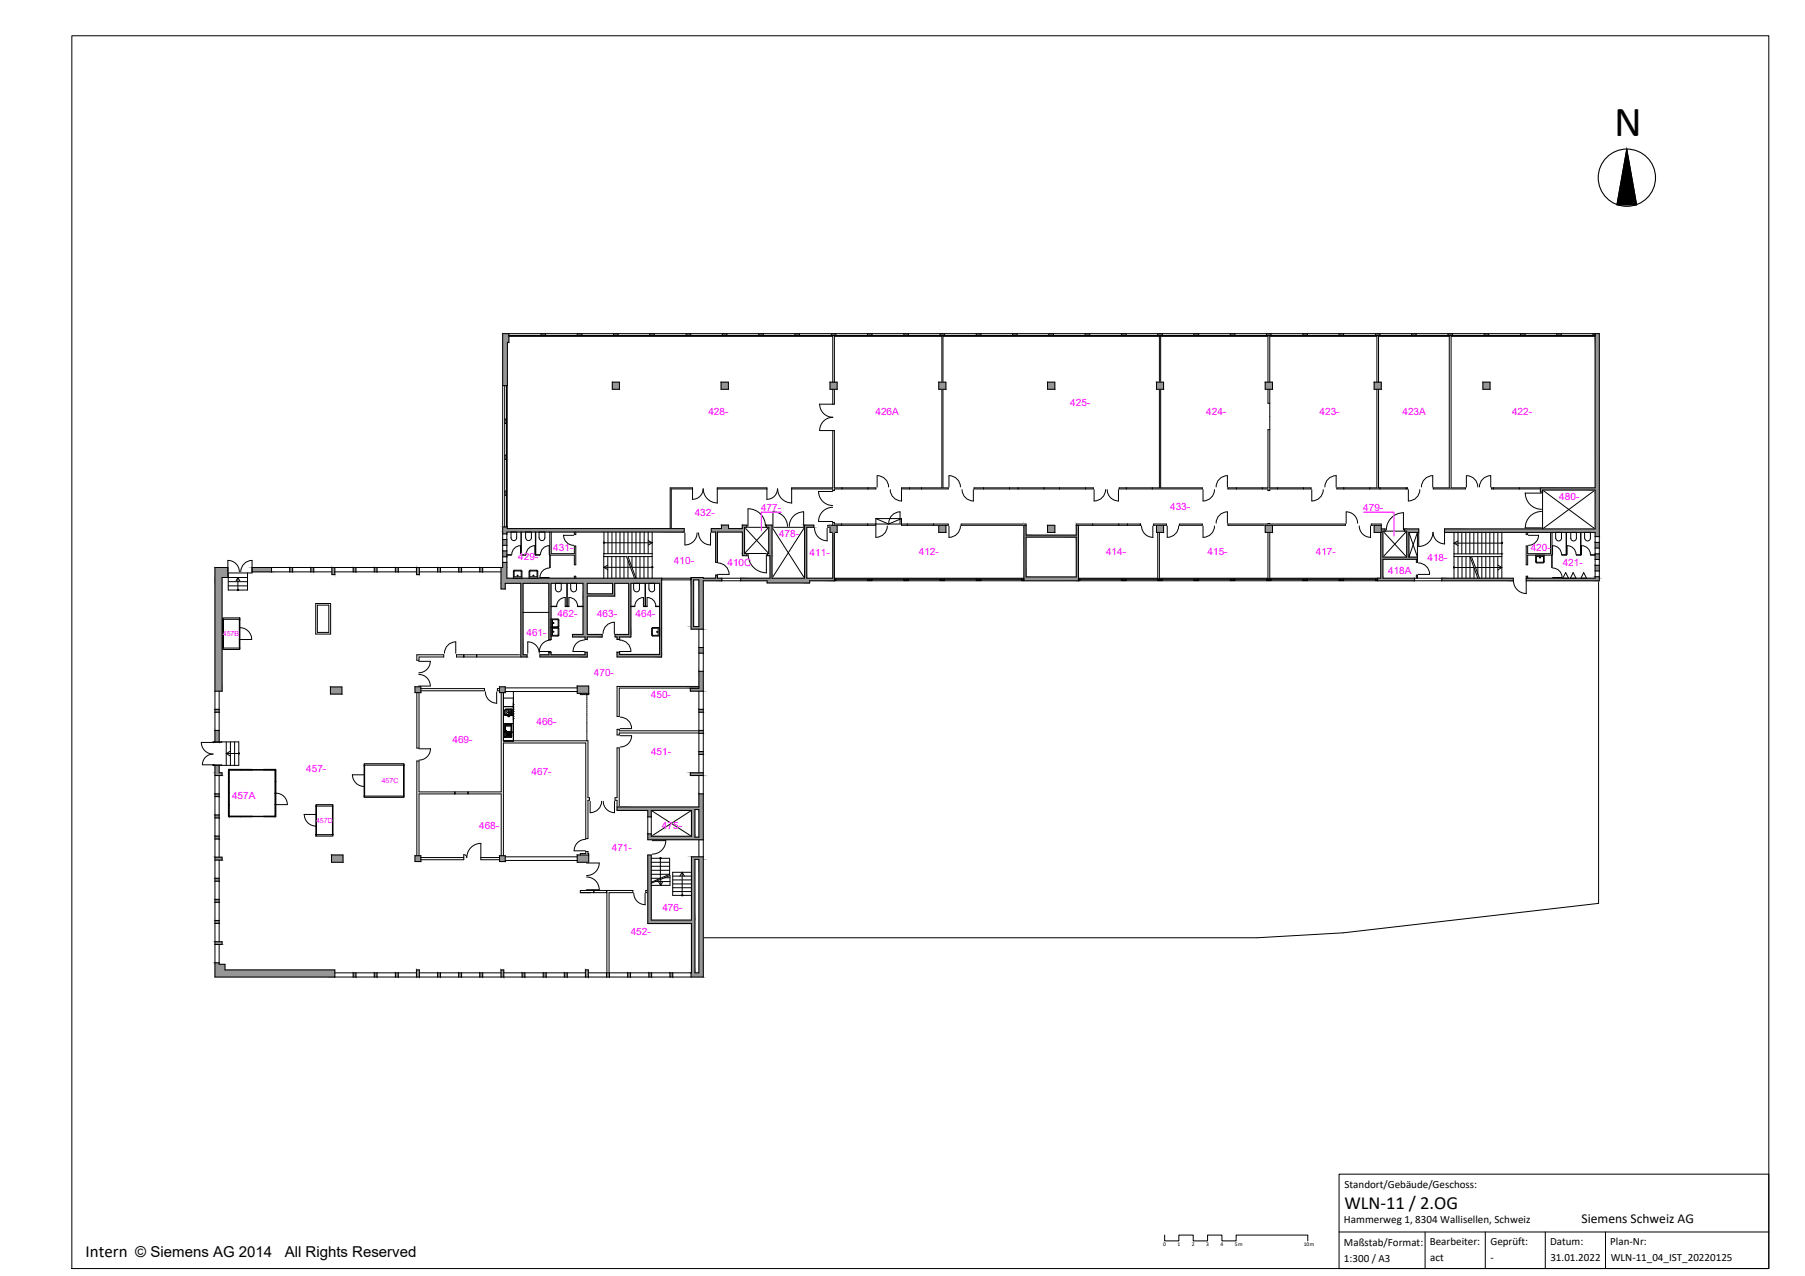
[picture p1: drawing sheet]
<svg xmlns="http://www.w3.org/2000/svg" width="420mm" height="297mm" viewBox="0 0 420 297" stroke-linecap="round" stroke-linejoin="round" font-family="sans-serif">
<!-- layer: A_Wand_Leichtbau -->
<g fill="none" stroke="#000" stroke-width=".23">
<path d="M337.4 78.1h.4v35.5h3.3v.2h-7.5v-.2h3.8zM193.8 89v-10.9h.4v10.9M193.8 90.6v3.5h.4v-3.5M219.2 90.6v23h-4.7v.2h6.2v-.2h-1.2v-23M219.2 89v-10.9h.3v10.9M269.9 90.6v23h-1.7v.2h11.7v-.2h-9.7v-23M269.9 89v-10.9h.3v10.9M295.1 89v-10.9h.5v10.9M295.1 90.6v3.3h.5v-3.3M320.5 90.6v23h-1.6v.2h2.3v-.2h-.3v-23M320.5 89v-10.9h.4v10.9M167 113.6h11.5v.2h-11.5z"/>
<path d="M193.8 100.2h.4v13.4h1.8v.2h-1.8v.4h-.4v-.4h-9.5v-.2h9.5zM202.1 113.6h1.8v.2h-1.8zM209.8 113.6h1.9v.2h-1.9zM226.7 113.6h2.2v.2h-2.2zM235 113.6h2v.2h-2zM243 113.6h3.6v.2h-3.6zM252.7 113.6h1.8v.2h-1.8zM260.5 113.6h1.7v.2h-1.7zM285.8 113.6h2v.2h-2zM295.1 100h.5v13.6h1.7v.2h-1.7v.4h-.5v-.4h-1.3v-.2h1.3zM303.4 113.6h1.8v.2h-1.8zM311.2 113.6h1.6v.2h-1.6z"/>
<path d="M327.3 113.6h.4v.2h-.4zM347.2 113.6h.4v.2h-.4zM358.6 113.6h-4.9v.2h4.9M128 123.9v5.3h5.7v2.3h.3v-4.4h-.3v1.8h-5.4v-5M133.7 134.6v-.5h.3v.5M133.7 123.9v.5h.3v-.5M154 134.6h6.9v.4h-6.9zM156 123v-9.4h5.2v.2h-4.9v9.2M193.8 122.3v-.7h.4v.4h1.7v.3h-1M202 122h1.9v.3h-1.9zM209.8 122h1.4v.3h-1.4zM218.5 122.3h-1.2v-.3h3.4v.3h-.5"/>
<path d="M238.3 122.3h-14.6v-.3h15.1v.3M250.5 122.3v-.3h3.8v.3h-3.3M260.4 122h2v.3h-2zM265.4 122l.1 .3zM269.2 122.3h-.7v-.3h3v.3h-.7M269.5 123.9v10.9h.4v-10.9M274.5 122h5.4v.3h-5.4zM294.5 122.3h-8.7v-.3h9.3v-.1h.5v.1h17.6v.3h-17M295.1 123.9v10.9h.5v-10.9M319.9 122.3h-.7v-.3h2.3v.3M329.7 134.6v-.7h.2v.7M329.7 130.2v.7h.2v-.7"/>
<path d="M355.3 134.6v-.5h.3v.5M355.3 123.9v.5h.3v-.5M360.9 123.9v5h-5.3v-1.8h-.3v4.4h.3v-2.3h5.7v-5.3M51.9 150.9h3.9v.3h-3.9zM51.9 143.8h3.9v.4h-3.9zM51.9 144.2h.1v6.7h-.1zM55.7 144.2h.1v6.7h-.1zM55.7 146.2h.1M55.9 146.1a2.73 2.73 0 0 1 2.7 2.8h-2.9M97 152.4h6.3v.5h-5.8v.8h-.5zM106.3 152.4h1.6v.5h-1.6zM107.9 152.4h3.1v.5h-3.1z"/>
<path d="M121.2 152.4h-10.2v.5h10.2M121.8 142.6h6M162.7 159.8h-19.1v7h.5v-6.6h18.6M53.2 179.3h.2v2.7h-.2zM53.2 179.1h.2v.2h-.2zM53.4 179.1h2.6v.2h-2.6zM56 179.1h2.7v.2h-2.7zM61.4 179.1h2.6v.2h-2.6zM64 179.3h.2v2.7h-.2zM64 179.1h.2v.2h-.2zM84.8 178.1h.1v7.2h-.1zM84.8 177.8h9.3v.3h-9.3z"/>
<path d="M93.9 178.1h.2v7.2h-.2zM97 161.2v12.9h.5v-12.9M98 160.3h14.8v.5h-14.8M116.3 160.3h-.5v.5h.5M116.7 161.2v23.1h-7.7v.5h7.7v14.4M117.2 161.2v11.3h19.7v13.2h.3v.6h-.3v8.9h-.5v-22.2h-19.2v26.2M117.6 160.1h16.8M117.6 161h16.8M135.1 161.4v.3h1.9v-.3M136.6 161.7v.3M136.6 162.2v.3M136.6 162.6v.4"/>
<path d="M136.6 163.1v.3M136.6 163.6v.3M136.6 164.1v.3M136.6 164.5v.4M136.6 165v.3M136.6 165.5v.3M136.6 166v.3M136.6 166.4v.4M136.6 166.9v.3M136.6 167.4v.3M136.6 167.9v.3M136.6 168.3v.4"/>
<path d="M136.6 168.9v.2M136.6 169.3v.3M136.6 169.8v.3M136.6 170.3v.3M136.6 170.8v.3M136.6 171.2v.3M136.6 171.7v.3M136.6 172.2v.3M162.7 170.1h-18.6v-.3h-.5v1.3h.5v-.5h18.6M53.2 182h.2v2.6h-.2zM53.2 187.3h.2v2.6h-.2zM53.2 184.6h.2v2.7h-.2z"/>
<path d="M53.2 190h.2v.1h-.2zM53.4 190h2.6v.1h-2.6zM56 190h2.7v.1h-2.7zM61.4 190h2.6v.1h-2.6zM64 182h.2v2.6h-.2zM64 184.6h.2v2.7h-.2zM64 187.3h.2v2.6h-.2zM64 190h.2v.1h-.2zM64.2 187.3h2.7M64.2 184.6a2.65 2.65 0 0 1 2.7 2.7M70.8 189.6h2.9M70.8 189.6a2.81 2.81 0 0 0 2.9 2.7"/>
<path d="M73.5 187.3h4v.3h-4zM73.5 194.3h4v.3h-4zM73.5 187.6h.2v6.7h-.2zM77.4 187.6h.1v6.7h-.1zM82 180.4h2.9M82 180.3a2.73 2.73 0 0 0 2.8 2.8M84.8 185.3h9.3v.3h-9.3zM84.8 183.1h.1M98 199.6h9.9v.5h-9.9M105.9 184.3h3.1v.5h-3.1zM105.9 184.8v-.5h-8.4v-7.1h-.5v22M105.9 184.8h-8.4v14.4"/>
<path d="M116.3 199.6h-4.4v.5h4.4M117.6 199.5h16.8M135.1 199v-.3h1.3v-.5h.5l.1 .8M143.6 187.9v-1.6h-.4v-.6h.4v-11.6h.5v13.8M117.6 200.3h16.8M135.1 207.3h3.1v.5h-3.1zM138.2 207.3h3v.5h-3zM150.8 207.3h-.5v.5h.5M141.3 226.5l-.1-19.2h6.1v.5h-5.5v18.7"/>
</g>
<!-- layer: A_Tueren -->
<g fill="none" stroke="#000" stroke-width=".23">
<path d="M190.8 94.1h3M190.8 94.1a3.1 3.1 0 0 0 3.1 3 3.1 3.1 0 0 0-3.1 3.1M295.6 93.9v6.1M161.2 113.8v2.5M163.7 113.8a2.43 2.43 0 0 1-2.5 2.4M163.7 113.8a3.3 3.3 0 0 0 3.3 3.3M167 113.8v3.3M178.5 113.8v2.5M181 113.8a2.43 2.43 0 0 1-2.5 2.4M181 113.8a3.3 3.3 0 0 0 3.3 3.3M184.3 113.8v3.3M190.8 100.2h3"/>
<path d="M193.8 114.4h-3.3a3.3 3.3 0 0 0 3.3 3.3M193.8 118.1a3.3 3.3 0 0 0-3.3 3.3h3.3M206.8 113.4a2.65 2.65 0 0 0-2.6-2.7v2.7M207.2 114a2.65 2.65 0 0 0 2.7 2.6M209.5 119.2v2.6M209.5 119.2a2.65 2.65 0 0 0-2.6 2.6M209.8 114v2.7M223.6 113.4a2.65 2.65 0 0 0-2.7-2.7v2.7M223.9 114a2.65 2.65 0 0 0 2.7 2.6M226.6 114v2.7M254.7 114v2.7M257.3 114a2.65 2.65 0 0 1-2.6 2.6"/>
<path d="M257.7 114a2.65 2.65 0 0 0 2.7 2.6M260.3 114v2.7M280 114v2.7M282.7 114a2.65 2.65 0 0 1-2.6 2.6M283.1 113.4a2.65 2.65 0 0 1 2.6-2.7v2.7M305.4 114v2.7M308 114a2.65 2.65 0 0 1-2.6 2.6M308.4 113.4a2.65 2.65 0 0 1 2.6-2.7v2.7M327.8 114v2.7M330.5 114a2.65 2.65 0 0 1-2.6 2.6M330.9 113.4a2.65 2.65 0 0 1 2.6-2.7v2.7M341.3 110.7v2.7"/>
<path d="M341.4 110.7a2.65 2.65 0 0 1 2.6 2.7M344.4 113.4a2.65 2.65 0 0 1 2.6-2.7v2.7M355 114.8h3.8M355 114.8a3.8 3.8 0 0 0 3.8 3.8M358.8 119.1a3.8 3.8 0 0 0-3.8 3.8M55.7 133.1a2.65 2.65 0 0 0-2.6-2.6l-.1 2.6M58.7 130.5v2.6M58.7 130.5a2.65 2.65 0 0 0-2.7 2.6M133.5 124.6h-2.3a2.35 2.35 0 0 0 2.3 2.3M162.3 124a2.81 2.81 0 0 1-2.9 2.9v-2.8M162.6 124a2.81 2.81 0 0 0 2.8 2.9M165.4 124.1v2.8"/>
<path d="M167 133.7h2.7M167.1 131a2.65 2.65 0 0 1 2.6 2.7M174.2 129.1a4.3 4.3 0 0 0 4.2 4.2M178.2 122.5a4 4 0 0 0-4.1-4.1v4.1M178.4 129.1v4.3M183.3 122.5a3.4 3.4 0 0 0-3.4-3.3v3.3M183.7 122.5a3.4 3.4 0 0 1 3.4-3.3v3.3M189.6 122.9a2.94 2.94 0 0 0 3 3M192.5 123v2.9M203.9 122.5v2.6M206.5 122.4a2.65 2.65 0 0 1-2.6 2.7M220.9 122.5v2.6"/>
<path d="M223.6 122.4a2.65 2.65 0 0 1-2.7 2.7M265.7 122.4a2.65 2.65 0 0 0 2.7 2.7M268.4 122.5v2.6M271.7 122.5v2.6M274.4 122.4a2.65 2.65 0 0 1-2.7 2.7M280 122.5v2.6M282.7 122.4a2.65 2.65 0 0 1-2.6 2.7M283.1 121.8a2.65 2.65 0 0 1 2.6-2.6v2.6M316 121.8a2.65 2.65 0 0 0-2.6-2.6v2.6M316.4 122.4a2.65 2.65 0 0 0 2.6 2.7M319 122.5v2.6M322.7 123.4a4 4 0 0 1 4-4v4"/>
<path d="M330.1 133.7h2.7M330.1 131a2.65 2.65 0 0 1 2.7 2.7M330.2 123.9l.1 3.3a3.3 3.3 0 0 0 3.2-3.3 2.77 2.77 0 0 0 2.8 2.7M336.3 123.9v2.7M352.3 135.2a2.98 2.98 0 0 0 3 3M355 122.9h3.8M355.3 135.2v3M355.8 124.6h2.3a2.35 2.35 0 0 1-2.3 2.3M97.5 154h2.7M97.5 157a2.69 2.69 0 0 1 2.7 2.7h-2.7M100.2 153.9a2.69 2.69 0 0 1-2.7 2.7M103.5 152.1a2.65 2.65 0 0 1 2.6-2.7v2.7"/>
<path d="M125.5 152.1a2.65 2.65 0 0 0-2.6-2.7v2.7M125.5 151.7h2.7M128.2 149a2.65 2.65 0 0 0-2.6 2.6M133.3 151.7h2.7M136 149a2.65 2.65 0 0 0-2.6 2.6M143 144.9v2.6M143 144.9a2.65 2.65 0 0 0-2.6 2.6M144.2 149a2.65 2.65 0 0 1 2.7 2.6l-2.7 .1M49.6 178v.2h.4M49.7 178h.1M49.8 172.7v.2l-2.9-.1a2.73 2.73 0 0 0 2.7 2.7 2.48 2.48 0 0 0-2.5 2.5h2.7v.2M49.8 178.1h1.8l-.6 .1"/>
<path d="M50 172.7h-.4v.1M51 172.7l.6 .1h-1.8M97.5 174.3h2.7a2.65 2.65 0 0 1-2.6 2.6M113 161a2.65 2.65 0 0 0 2.6 2.7M115.6 161.1v2.6M144.4 171.3l2.6-.1a2.65 2.65 0 0 1-2.6 2.7M144.4 169.6h2.6M144.4 166.9a2.65 2.65 0 0 1 2.6 2.7M111.9 196.3v3.3M112 196.3a3.3 3.3 0 0 0-3.3 3.3 .74 .74 0 0 0-.7-.6l-.1 .6M133.6 198.1h2.7M136.3 195.4a2.65 2.65 0 0 0-2.7 2.6"/>
<path d="M140 186.5a2.65 2.65 0 0 1-2.6 2.7v-2.7M140.4 186.5a2.65 2.65 0 0 0 2.7 2.7l-.1-2.7M151.8 195.7h3.2M155 195.7a3.2 3.2 0 0 1-3.2 3.1M136.5 200.9h2.9M136.5 207.1h2.9M136.5 204.2a2.94 2.94 0 0 1 3 2.9M139.5 200.9a2.94 2.94 0 0 1-3 2.9M147.5 207.9a2.65 2.65 0 0 0 2.7 2.7M150.2 208v2.6"/>
</g>
<!-- layer: A_Treppen+Lift -->
<g fill="none" stroke="#000" stroke-width=".23">
<path d="M359.1 114.1l12.2 9M371.3 114.1l-12.2 9v-8.6M53.1 136.4h4.5M53.2 134.4h4.4M53.2 135.4h4.4M55.4 134.4v3M55.4 134.4l.4 .8M55.4 134.4l-.5 .8M58.7 133.1v.3h-5.6v4h4.5v-4M140.5 132.1h6.3M140.5 132.1l1 .5M140.5 129.6h5.3l1.9 5"/>
<path d="M140.6 123.9v5M140.6 126.4h11.2M141.5 131.6l-1 .5M141.5 129.6v5M141.5 123.9v5M142.4 129.6v5M142.5 123.9v5M143.4 123.9v5M143.4 129.6v5M144.3 123.9v5M144.3 129.6v5M145.2 123.9v5"/>
<path d="M145.2 129.6v5M146.2 123.9v5M146.2 130.5v4.1M147.1 129.6v2.5h4.7M147.1 123.9v5M148 129.6v5l-1.8-5h5.6M148 123.9v5M149 123.9v5M149 129.6v5M149.9 129.6v5M149.9 123.9v5M150.8 129.6v5"/>
<path d="M150.9 123.9v5M150.9 125.8l.9 .6M151.8 123.9v10.7M151.8 128.9h-11.3v5.7M151.8 126.4l-.9 .5M173.3 122.8l5.6 6M173.9 122.8h4.5M173.9 128.8h4.7M178.9 122.8l-5.6 6M179.7 134.6l7.6-11.8h-7.6l7.6 11.8M203.9 120.7v1.3h5.9v-1.3M203.9 120.7h5.9"/>
<path d="M203.9 120.7l2.9 1.3 3-1.3M321.9 123.6l5.5 6.1M322.4 123.6h4.5M327.4 123.6l-5.5 6.1M338.5 123.9v10.7M338.5 132.1h4.6v2.5M338.5 126.4l.9 .6M338.5 126.4h11.1M338.5 129.6h3.7M338.5 128.9h11.1M339.4 123.9v5M339.4 129.6v5"/>
<path d="M339.4 125.9l-.9 .5M340.3 123.9v5M340.3 129.6v5M341.2 123.9v5M341.2 129.6v5M342.1 123.9v5M342.2 129.6v5M342.2 129.6l1.8 5M343.1 123.9v5M343.5 132.1h6.1M344 123.9v5M344 129.6v4.1"/>
<path d="M344.9 123.9v5M344.9 129.6v5M345.9 123.9v5M345.9 129.6v5M346.8 123.9v5M346.8 129.6v5M347.7 123.9v5M347.7 129.6v5M348.7 131.6l.9 .5M348.7 123.9v5M348.7 129.6v5M349.6 128.9h.1"/>
<path d="M349.6 132.1l-.9 .6M349.6 123.9v10.7M349.6 129.6h-7.1l1.9 5M51.6 172.7h4v5.5h-4M52.7 172.7v5.5M52.7 175.4h2.9M52.7 175.4l.9 .6M53.6 172.7v5.5M53.6 174.9l-.9 .5M54.6 172.7v5.5M151.6 188.7l9.4 6M151.6 199.8h4.3v3.7"/>
<path d="M153.7 199.8v4.7h-2.1M161 188.7l-9.4 6M151.6 200.7h4.3M151.6 201.7h4.3M151.6 202.6h4.3M151.6 203.5h4.3M151.6 205.6l4.4-1.8v2.3h-4.4M152.5 205.2h3.5M153.3 205.3l.5 .8M153.8 204.7v1.4M154.2 205.3l-.4 .8M154.7 204.3h1.3"/>
<path d="M155.9 203.5l-4.3 1.9M156.6 207.5h4.4M156.6 206.7h4.4M156.6 205.8h4.4M156.6 204.8h4.4M156.6 203.9h4.4M158.8 203.1v5.3M158.8 203.1l.5 .8M158.8 203.1l-.6 .8M161 203.1h-4.4v5.3h4.4"/>
<circle cx="55.4" cy="137.3" r=".15"/>
<circle cx="140.6" cy="126.3" r=".15"/>
<circle cx="151.8" cy="132" r=".15"/>
<circle cx="338.5" cy="132.1" r=".15"/>
<circle cx="349.6" cy="126.4" r=".15"/>
<circle cx="55.6" cy="175.4" r=".15"/>
<circle cx="153.7" cy="199.8" r=".15"/>
<circle cx="158.8" cy="208.4" r=".15"/>
</g>
<!-- layer: A_Fenster -->
<g fill="none" stroke="#000" stroke-width=".23">
<path d="M118.4 78.1h252.9M118.4 77.7h252.9M118.4 78.3h75.4M125.9 78.1v-.3h1.1v.3M134.4 78.1v-.3h1.1v.3M142.8 78.1v-.3h1.1v.3M151.3 78.1v-.3h1v.3M159.7 78.1v-.3h1.1v.3M168.1 78.1v-.3h1.1v.3M176.6 78.1v-.3h1.1v.3M185 78.1v-.3h1.1v.3M193.5 78.1v-.3h1.1v.3"/>
<path d="M194.2 78.3h25M201.9 78.1v-.3h1.1v.3M210.4 78.1v-.3h1.1v.3M218.8 78.1v-.3h1.1v.3M219.5 78.3h50.4M227.2 78.1v-.3h1.1v.3M235.7 78.1v-.3h1.1v.3M244.1 78.1v-.3h1.1v.3M252.6 78.1v-.3h1.1v.3M261 78.1v-.3h1.1v.3M269.5 78.1v-.3h1.1v.3M270.2 78.3h24.9"/>
<path d="M277.9 78.1v-.3h1.1v.3M286.4 78.1v-.3h1v.3M294.8 78.1v-.3h1.1v.3M295.6 78.3h24.9M303.3 78.1v-.3h1v.3M311.7 78.1v-.3h1.1v.3M320.2 78.1v-.3h1v.3M320.9 78.3h16.5M328.6 78.1v-.3h1v.3M337.1 78.1v-.3h1v.3M337.8 78.3h33.5M345.5 78.1v-.3h1v.3"/>
<path d="M353.9 78.1v-.3h1.1v.3M362.4 78.1v-.3h1v.3M371.3 77.8h-.5v.3M117 89.8v32.9M117.5 89.8v32.9M117.9 89.8v32.9M117.9 97.6h-.3v1h.3M118.1 89.8v32.9M117.9 105.9h-.3v1.1h.3M117.9 114.3h-.3v1h.3M196 113.6h6.1M196 113.8h6.1"/>
<path d="M211.7 113.6h2.8M211.7 113.8h2.8M228.9 113.6h6.1M228.9 113.8h6.1M237 113.6h6M237 113.8h6M246.6 113.6h6.1M246.6 113.8h6.1M262.2 113.6h6M262.2 113.8h6M287.8 113.6h6M287.8 113.8h6"/>
<path d="M297.3 113.6h6.1M297.3 113.8h6.1M312.8 113.6h6.1M312.8 113.8h6.1M321.2 113.6h6.1M321.2 113.8h6.1M347.6 113.6h6.1M347.6 113.8h6.1M63.2 132.1h4.2M63.2 133.1h4.2M68.1 132.1h4.2M68.1 133.1h4.2"/>
<path d="M73 132.1h4.3M73 133.1h4.3M77.9 132.1h4.3M77.9 133.1h4.3M82.8 132.1h4.3M82.8 133.1h4.3M87.8 132.1h4.2M87.8 133.1h4.2M92.7 132.1h4.2M92.7 133.1h4.2M97.6 132.1h4.3M97.6 133.1h4.3"/>
<path d="M102.5 132.1h4.3M102.5 133.1h4.3M107.4 132.1h4.3M107.4 133.1h4.3M112.4 132.1h4.2M112.4 133.1h4.2M117 124.3v1.3M117 126.9v1.4M117 129.6v1.3M118 124.3v1.3M118 126.9v1.4M118 129.6v1.3"/>
<path d="M168 134.6h4.4M168 135.2h4.4M194.2 134.6h44.1M194.2 135.2h44.1M194.2 134.8h44.1M194.6 134.8v.4M195.9 122h6.1M195.9 122.3h6.1M201.9 134.8v.4M203 134.8v.4M210.4 134.8v.4M211.2 122h6.1"/>
<path d="M211.2 122.3h6.1M211.5 134.8v.4M218.8 134.8v.4M219.9 134.8v.4M227.2 134.8v.4M228.3 134.8v.4M237.8 134.8v.4M251 134.6h18.5M251 135.2h69.7M251 134.8h69.7M251.4 134.8v.4M254.3 122h6.1"/>
<path d="M254.3 122.3h6.1M261 134.8v.4M262.1 134.8v.4M262.4 122h3M262.4 122.3h3M269.5 134.8v.4M269.9 134.6h25.2M270.6 134.8v.4M277.9 134.8v.4M279 134.8v.4M286.4 134.8v.4M287.4 134.8v.4"/>
<path d="M294.8 134.8v.4M295.6 134.6h25.1M295.9 134.8v.4M303.3 134.8v.4M304.3 134.8v.4M311.7 134.8v.4M312.8 134.8v.4M320.2 134.8v.4M329.3 134.6h6.3M329.3 135.2h6.3M371.3 124.9v1.4M371.3 127.6v1.3"/>
<path d="M371.3 130.2v1.4M371.3 132.9v1.4M372.3 124.9v1.4M372.3 127.6v1.3M372.3 130.2v1.4M372.3 132.9v1.4M162.7 146.5v4.2M162.7 152v4.3M163.7 146.5v4.2M163.7 152v4.3M50 160.9v4.2M50 165.8v4.2"/>
<path d="M51 160.9v4.2M51 165.8v4.2M119.5 167.2h.1M119.5 166.7h.1M119.5 166.2h.1M119.5 165.6h.1M119.5 165.1h.1M119.5 164.6h.1M119.5 164h.1M119.5 163.6v.3M119.5 164.1v.4M119.5 164.7v.3"/>
<path d="M119.5 165.2v.4M119.5 165.7v.4M119.5 166.3v.4M119.5 166.8v.4M119.5 167.4v.2M162.7 160.9v4.2M162.7 165.8v4.2M162.7 170.7v4.2M162.7 175.6v4.3M163.7 160.9v4.2M163.7 165.8v4.2M163.7 170.7v4.2"/>
<path d="M163.7 175.6v4.3M50 180.5v4.3M50 185.4v4.3M50 190.4v4.2M50 195.3v4.2M51 180.5v4.3M51 185.4v4.3M51 190.4v4.2M51 195.3v4.2M162.7 180.5v4.3M162.7 195.5v4M163.7 180.5v4.3"/>
<path d="M163.7 195.5v4M50 200.2v4.3M50 205.1v4.3M50 210v4.3M50 215v4.2M50 219.9v4.2M51 200.2v4.3M51 205.1v4.3M51 210v4.3M51 215v4.2M51 219.9v4.2M77.9 227.4h4.3"/>
<path d="M77.9 226.5h4.3M82.8 227.4h4.3M82.8 226.5h4.3M87.8 227.4h4.2M87.8 226.5h4.2M92.7 227.4h4.2M92.7 226.5h4.2M97.6 227.4h4.3M97.6 226.5h4.3M102.5 227.4h4.3M102.5 226.5h4.3M107.4 227.4h4.3"/>
<path d="M107.4 226.5h4.3M112.4 227.4h4.2M112.4 226.5h4.2M117.3 227.4h4.2M117.3 226.5h4.2M122.2 227.4h4.2M122.2 226.5h4.2M127.1 227.4h4.3M127.1 226.5h4.3M132 227.4h4.3M132 226.5h4.3M136.9 227.4h4.3"/>
<path d="M136.9 226.5h4.3M141.9 227.4h4.2M141.9 226.5h4.2M146.8 227.4h4.2M146.8 226.5h4.2M151.7 227.4h4.3M151.7 226.5h4.3M156.6 227.4h4.3M156.6 226.5h4.3"/>
</g>
<!-- layer: A_Wand_massiv -->
<g fill="none" stroke="#000" stroke-width=".23">
<path d="M117 77.7h1.4v2h-.3v10.1h-1.1zM371.3 77.7h1v47.2h-1v-1h-35v-.8h35v-9h-12.2v.4h-.5v-.9h12.7zM50 132.1h3v2.3h-1.3v26.5h-1.7zM58.7 132.1h4.5v1h-4.5zM67.4 132.1h.7v1h-.7zM72.3 132.1h.7v1h-.7zM77.3 132.1h.6v1.7h-.6zM82.2 132.1h.6v1h-.6zM87.1 132.1h.7v1h-.7zM92 132.1h.7v1h-.7zM96.9 132.1h.7v1.7h-.7zM101.9 132.1h.6v1h-.6z"/>
<path d="M106.8 132.1h.6v1h-.6zM111.7 132.1h.7v1h-.7zM117 130.9h1v3.7h36v18.3h-10.4v-1.1h.6v.5h9.3v-16.5h-6.6v12.5h-2.7v.6h-.6v-.6h-.4v-.6h3.1v-11.9h-3.2v3h-6.4v8.9h3.5v.6h-3.5v.6h-.5v-.6h-2.9v-.6h2.4v-11.9h-7.4v13.1h-.5v-13.1h-6v16.6h.9v.5h-1.5v-17.1h-3.6v1.3h-1v-5h.4zM117 128.3h1v1.3h-1zM117 125.6h1v1.3h-1zM117 122.7h1.1v.3h41.2v.9h-41.3v.4h-1zM136.7 135.8h5.9v2.4h-5.9zM160.9 134.4l5.7 .2v-.7h.4v.7h1v.6h-4.3v11.3h-2.8zM161.5 135h1.2v10.9h-1.2zM165.6 123h2.3v-.8h1.7v.8h3.2v-.8h1.1v.6h-.6v6h.6v.6h-1.1v-5.5h-5.8v7h-.4v-7h-1zM193.2 122.3h-.5v.5h.5M193.8 123.9v10.7h-6v-11.8h1.6v-.6h-2.1v12.4h-7.6v-12.4h-1.3v.6h.5v6h-.3v.6h.6v5.2h-6.8v.6h6.2v.5h9.9v-.5h5.7v-11.3"/>
<path d="M238.3 122.3h.5v2.3h11.7v-2.3h.5v12.9h-12.7zM238.8 125h11.7v9.3h-11.7zM321.5 123.1h.9v.5h-.5v6.1h5.5v-6.1h-.5v-.5h3.3v.8h-2.2v5.8h1.9v.5h-8v4.4h7.4v.6h-8.6v-.6h.7v-10.7M335.6 134.6h16.7v.6h-16.7zM355.3 134.6h16v-.3h1v.9h-17zM371.3 126.3h1v1.3h-1zM371.3 128.9h1v1.3h-1zM371.3 131.6h1v1.3h-1zM73.5 140.5h3.5v7.1h-3.5zM73.9 140.9h2.6v6.3h-2.6zM125.7 152.4h2.1v-.6h.5v.6h7.9v-.6h.5v1.1h-11zM162.7 150.7h1v1.3h-1z"/>
<path d="M162.7 156.3h1v4.6h-3v-.7h2zM50 165.1h1v.7h-1zM50 170h1v2.7h-1zM50 178.2h1v1.7h.7v.6h-1.7zM160.7 179.9h3v.6h-3zM162.7 165.1h1v.7h-1zM162.7 170h1v.7h-1zM162.7 174.9h1v.7h-1zM50 184.8h1v.6h-1zM50 189.7h1v.7h-1zM50 194.6h1v.7h-1zM50 199.5h1.7v.7h-1.7z"/>
<path d="M143.6 187.9h19.1v-3.1h1v10.7h-12.9v-1.4h.8v.6h9.4v-6h-9.4v1.4h-.8v-1.4h-7.2zM150.8 199h.8v15.2h9.4v-14.7h2.7v27.9h-2.8l.1-12.4h-10.2zM161.8 188.5h.9v6.4h-.9zM50 204.5h1v.6h-1zM50 209.4h1v.6h-1zM50 214.3h1v.7h-1zM50 219.2h1.7v.7h-1.7zM161.8 200.1h.9v26.4h-.9zM50 224.1h1v.4h1.4v1.3h25.5v1.6h-27.9zM82.2 226.5h.6v.9h-.6zM87.1 226.5h.7v.9h-.7zM92 226.5h.7v.9h-.7z"/>
<path d="M96.9 225.8h.7v1.6h-.7zM101.9 226.5h.6v.9h-.6zM106.8 226.5h.6v.9h-.6zM111.7 226.5h.7v.9h-.7zM116.6 225.8h.7v1.6h-.7zM121.5 226.5h.7v.9h-.7zM126.4 226.5h.7v.9h-.7zM131.4 226.5h.6v.9h-.6zM136.3 225.8h.6v1.6h-.6zM141.2 226.5h.7v.9h-.7zM146.1 226.5h.7v.9h-.7zM151 226.5h.7v.9h-.7z"/>
<path d="M156 226.5h.6v.9h-.6z"/>
</g>
<!-- layer: S_Schraffur_Wand_tragend -->
<g fill="#969696" stroke="#969696" stroke-width=".23">
<path d="M326.9 123.1l3.3 .5v-.5zM326.9 123.1l3.3 .5h-3.3z"/>
<path d="M321.5 123.1l.9 .5v-.5zM321.5 123.1l.9 .5h-.9z"/>
<path d="M321.5 123.6l.4 .3v-.3zM321.5 123.6l.4 .3h-.4z"/>
<path d="M327.4 123.6l2.8 .3v-.3zM327.4 123.6l2.8 .3h-2.8z"/>
<path d="M327.4 123.9l.6 5.8v-5.8zM327.4 123.9l.6 5.8h-.6z"/>
<path d="M321.4 123.9l.5 5.8v-5.8zM321.4 123.9l.5 5.8h-.5z"/>
<path d="M321.4 129.7l8.5 .5v-.5zM321.4 129.7l8.5 .5h-8.5z"/>
<path d="M321.4 130.2l.5 4.4v-4.4zM321.4 130.2l.5 4.4h-.5z"/>
<path d="M320.7 134.6l8.6 .6v-.6zM320.7 134.6l8.6 .6h-8.6z"/>
<path d="M117 122.7l1.1 .3v-.3zM117 122.7l1.1 .3h-1.1z"/>
<path d="M117 123l42.3 .9v-.9zM117 123l42.3 .9h-42.3z"/>
<path d="M117 123.9l1 .4v-.4zM117 123.9l1 .4h-1z"/>
<path d="M136.2 151.8l.5 .6v-.6zM136.2 151.8l.5 .6h-.5z"/>
<path d="M127.8 151.8l.5 .6v-.6zM127.8 151.8l.5 .6h-.5z"/>
<path d="M125.7 152.4l11 .5v-.5zM125.7 152.4l11 .5h-11z"/>
<path d="M117 130.9l1 1.2v-1.2zM117 130.9l1 1.2h-1z"/>
<path d="M116.6 132.1l1.4 2.5v-2.5zM116.6 132.1l1.4 2.5h-1.4z"/>
<path d="M116.6 134.6l37.4 1.2v-1.2zM116.6 134.6l37.4 1.2h-37.4z"/>
<path d="M116.6 135.8l1 1.3v-1.3zM116.6 135.8l1 1.3h-1z"/>
<path d="M142.6 135.8l.5 2.4v-2.4zM142.6 135.8l.5 2.4h-.5z"/>
<path d="M135.7 135.8l1 2.4v-2.4zM135.7 135.8l1 2.4h-1z"/>
<path d="M135.7 138.2l7.4 .6v-.6zM135.7 138.2l7.4 .6h-7.4z"/>
<path d="M146.3 135.8l.6 11.9v-11.9zM146.3 135.8l.6 11.9h-.6z"/>
<path d="M135.7 138.8l1 8.9v-8.9zM135.7 138.8l1 8.9h-1z"/>
<path d="M143.2 147.7l3.7 .6v-.6zM143.2 147.7l3.7 .6h-3.7z"/>
<path d="M133.3 147.7l6.9 .6v-.6zM133.3 147.7l6.9 .6h-6.9z"/>
<path d="M143.6 148.3l.6 .6v-.6zM143.6 148.3l.6 .6h-.6z"/>
<path d="M136.2 148.3l.5 .6v-.6zM136.2 148.3l.5 .6h-.5z"/>
<path d="M127.8 135.8l.5 13.1v-13.1zM127.8 135.8l.5 13.1h-.5z"/>
<path d="M153.5 135.8l.5 16.5v-16.5zM153.5 135.8l.5 16.5h-.5z"/>
<path d="M143.6 151.8l.6 .5v-.5zM143.6 151.8l.6 .5h-.6z"/>
<path d="M121.2 135.8l.6 16.6v-16.6zM121.2 135.8l.6 16.6h-.6z"/>
<path d="M143.6 152.3l10.4 .6v-.6zM143.6 152.3l10.4 .6h-10.4z"/>
<path d="M121.2 152.4l1.5 .5v-.5zM121.2 152.4l1.5 .5h-1.5z"/>
<path d="M117 128.3l1 1.3v-1.3zM117 128.3l1 1.3h-1z"/>
<path d="M117 125.6l1 1.3v-1.3zM117 125.6l1 1.3h-1z"/>
<path d="M371.3 77.7l1 35.9v-35.9zM371.3 77.7l1 35.9h-1z"/>
<path d="M358.6 113.6l13.7 .5v-.5zM358.6 113.6l13.7 .5h-13.7z"/>
<path d="M358.6 114.1l.5 .4v-.4zM358.6 114.1l.5 .4h-.5z"/>
<path d="M371.3 114.1l1 9v-9zM371.3 114.1l1 9h-1z"/>
<path d="M336.3 123.1l36 .8v-.8zM336.3 123.1l36 .8h-36z"/>
<path d="M371.3 123.9l1 1v-1zM371.3 123.9l1 1h-1z"/>
<path d="M335.6 134.6l16.7 .6v-.6zM335.6 134.6l16.7 .6h-16.7z"/>
<path d="M371.3 134.3l1 .3v-.3zM371.3 134.3l1 .3h-1z"/>
<path d="M355.3 134.6l17 .6v-.6zM355.3 134.6l17 .6h-17z"/>
<path d="M371.3 131.6l1 1.3v-1.3zM371.3 131.6l1 1.3h-1z"/>
<path d="M371.3 128.9l1 1.3v-1.3zM371.3 128.9l1 1.3h-1z"/>
<path d="M371.3 126.3l1 1.3v-1.3zM371.3 126.3l1 1.3h-1z"/>
<path d="M166.6 133.9l.4 .7v-.7zM166.6 133.9l.4 .7h-.4z"/>
<path d="M160.9 134.4l2.8 .2v-.2zM160.9 134.4l2.8 .2h-2.8z"/>
<path d="M160.9 134.6l7.1 .4v-.4zM160.9 134.6l7.1 .4h-7.1z"/>
<path d="M162.7 135l5.3 .2v-.2zM162.7 135l5.3 .2h-5.3z"/>
<path d="M162.7 135.2l1 10.7v-10.7zM162.7 135.2l1 10.7h-1z"/>
<path d="M160.9 135l.6 10.9v-10.9zM160.9 135l.6 10.9h-.6z"/>
<path d="M160.9 145.9l2.8 .6v-.6zM160.9 145.9l2.8 .6h-2.8z"/>
<path d="M172.8 122.2l1.1 .6v-.6zM172.8 122.2l1.1 .6h-1.1z"/>
<path d="M172.8 122.8l.5 .2v-.2zM172.8 122.8l.5 .2h-.5z"/>
<path d="M167.9 122.2l1.7 .8v-.8zM167.9 122.2l1.7 .8h-1.7z"/>
<path d="M165.6 123l7.7 .9v-.9zM165.6 123l7.7 .9h-7.7z"/>
<path d="M172.8 123.9l.5 4.9v-4.9zM172.8 123.9l.5 4.9h-.5z"/>
<path d="M172.8 128.8l1.1 .6v-.6zM172.8 128.8l1.1 .6h-1.1z"/>
<path d="M166.6 123.9l.4 7v-7zM166.6 123.9l.4 7h-.4z"/>
<path d="M187.3 122.2l2.1 .6v-.6zM187.3 122.2l2.1 .6h-2.1z"/>
<path d="M178.4 122.2l1.3 .6v-.6zM178.4 122.2l1.3 .6h-1.3z"/>
<path d="M178.9 122.8l.8 6v-6zM178.9 122.8l.8 6h-.8z"/>
<path d="M178.6 128.8l1.1 .6v-.6zM178.6 128.8l1.1 .6h-1.1z"/>
<path d="M193.8 123.9l.4 10.7v-10.7zM193.8 123.9l.4 10.7h-.4z"/>
<path d="M187.3 122.8l.5 11.8v-11.8zM187.3 122.8l.5 11.8h-.5z"/>
<path d="M179.2 129.4l.5 5.2v-5.2zM179.2 129.4l.5 5.2h-.5z"/>
<path d="M172.4 134.6l21.8 .6v-.6zM172.4 134.6l21.8 .6h-21.8z"/>
<path d="M178.6 135.2l9.9 .5v-.5zM178.6 135.2l9.9 .5h-9.9z"/>
<path d="M77.2 199l2.6 1.7v-1.7zM77.2 199l2.6 1.7h-2.6z"/>
<path d="M345.2 89l1.6 1.6v-1.6zM345.2 89l1.6 1.6h-1.6z"/>
<path d="M319.9 89l1.6 1.6v-1.6zM319.9 89l1.6 1.6h-1.6z"/>
<path d="M319.9 122.3l1.6 1.6v-1.6zM319.9 122.3l1.6 1.6h-1.6z"/>
<path d="M294.5 122.3l1.7 1.6v-1.6zM294.5 122.3l1.7 1.6h-1.7z"/>
<path d="M294.5 89l1.7 1.6v-1.6zM294.5 89l1.7 1.6h-1.7z"/>
<path d="M269.2 89l1.6 1.6v-1.6zM269.2 89l1.6 1.6h-1.6z"/>
<path d="M269.2 122.3l1.6 1.6v-1.6zM269.2 122.3l1.6 1.6h-1.6z"/>
<path d="M243.8 122.3l1.7 1.6v-1.6zM243.8 122.3l1.7 1.6h-1.7z"/>
<path d="M243.8 89l1.7 1.6v-1.6zM243.8 89l1.7 1.6h-1.7z"/>
<path d="M218.5 89l1.7 1.6v-1.6zM218.5 89l1.7 1.6h-1.7z"/>
<path d="M218.5 122.3l1.7 1.6v-1.6zM218.5 122.3l1.7 1.6h-1.7z"/>
<path d="M193.2 122.3l1.7 1.6v-1.6zM193.2 122.3l1.7 1.6h-1.7z"/>
<path d="M193.2 89l1.7 1.6v-1.6zM193.2 89l1.7 1.6h-1.7z"/>
<path d="M167.9 89l1.6 1.6v-1.6zM167.9 89l1.6 1.6h-1.6z"/>
<path d="M142.5 89l1.7 1.6v-1.6zM142.5 89l1.7 1.6h-1.7z"/>
<path d="M76.9 159.9l2.7 1.7v-1.7zM76.9 159.9l2.7 1.7h-2.7z"/>
<path d="M96.6 159.9l1.4 1.3v-1.3zM96.6 159.9l1.4 1.3h-1.4z"/>
<path d="M116.3 159.9l1.3 1.3v-1.3zM116.3 159.9l1.3 1.3h-1.3z"/>
<path d="M134.4 159.7l2.6 1.7v-1.7zM134.4 159.7l2.6 1.7h-2.6z"/>
<path d="M134.4 199l2.6 1.7v-1.7zM134.4 199l2.6 1.7h-2.6z"/>
<path d="M116.3 199.2l1.3 1.4v-1.4zM116.3 199.2l1.3 1.4h-1.3z"/>
<path d="M96.6 199.2l1.4 1.4v-1.4zM96.6 199.2l1.4 1.4h-1.4z"/>
<path d="M117 77.7l1.4 2v-2zM117 77.7l1.4 2h-1.4z"/>
<path d="M117 79.7l1.1 10.1v-10.1zM117 79.7l1.1 10.1h-1.1z"/>
<path d="M250.5 122.3l.5 2.3v-2.3zM250.5 122.3l.5 2.3h-.5z"/>
<path d="M238.3 122.3l.5 2.3v-2.3zM238.3 122.3l.5 2.3h-.5z"/>
<path d="M238.3 124.6l12.7 .4v-.4zM238.3 124.6l12.7 .4h-12.7z"/>
<path d="M250.5 125l.5 9.3v-9.3zM250.5 125l.5 9.3h-.5z"/>
<path d="M238.3 125l.5 9.3v-9.3zM238.3 125l.5 9.3h-.5z"/>
<path d="M238.3 134.3l12.7 .9v-.9zM238.3 134.3l12.7 .9h-12.7z"/>
<path d="M162.7 150.7l1 1.3v-1.3zM162.7 150.7l1 1.3h-1z"/>
<path d="M161 199.5l2.7 .6v-.6zM161 199.5l2.7 .6h-2.7z"/>
<path d="M161 200.1l.8 14.1v-14.1zM161 200.1l.8 14.1h-.8z"/>
<path d="M150.8 199l.8 15.2v-15.2zM150.8 199l.8 15.2h-.8z"/>
<path d="M150.8 214.2l11 .8v-.8zM150.8 214.2l11 .8h-11z"/>
<path d="M162.7 200.1l1 26.4v-26.4zM162.7 200.1l1 26.4h-1z"/>
<path d="M161 215l.8 11.5v-11.5zM161 215l.8 11.5h-.8z"/>
<path d="M160.9 226.5l2.8 .9v-.9zM160.9 226.5l2.8 .9h-2.8z"/>
<path d="M162.7 184.8l1 3.1v-3.1zM162.7 184.8l1 3.1h-1z"/>
<path d="M143.6 187.9l20.1 .6v-.6zM143.6 187.9l20.1 .6h-20.1z"/>
<path d="M143.6 188.5l18.2 .2v-.2zM143.6 188.5l18.2 .2h-18.2z"/>
<path d="M150.8 188.7l.8 1.4v-1.4zM150.8 188.7l.8 1.4h-.8z"/>
<path d="M161 188.7l.8 6v-6zM161 188.7l.8 6h-.8z"/>
<path d="M150.8 194.1l.8 .6v-.6zM150.8 194.1l.8 .6h-.8z"/>
<path d="M162.7 188.5l1 6.4v-6.4zM162.7 188.5l1 6.4h-1z"/>
<path d="M150.8 194.7l11 .2v-.2zM150.8 194.7l11 .2h-11z"/>
<path d="M150.8 194.9l12.9 .6v-.6zM150.8 194.9l12.9 .6h-12.9z"/>
<path d="M160.7 179.9l3 .6v-.6zM160.7 179.9l3 .6h-3z"/>
<path d="M162.7 174.9l1 .7v-.7zM162.7 174.9l1 .7h-1z"/>
<path d="M162.7 170l1 .7v-.7zM162.7 170l1 .7h-1z"/>
<path d="M162.7 165.1l1 .7v-.7zM162.7 165.1l1 .7h-1z"/>
<path d="M162.7 156.3l1 3.9v-3.9zM162.7 156.3l1 3.9h-1z"/>
<path d="M160.7 160.2l3 .7v-.7zM160.7 160.2l3 .7h-3z"/>
<path d="M156 226.5l.6 .9v-.9zM156 226.5l.6 .9h-.6z"/>
<path d="M50 224.1l1 .4v-.4zM50 224.1l1 .4h-1z"/>
<path d="M50 224.5l2.4 1.3v-1.3zM50 224.5l2.4 1.3h-2.4z"/>
<path d="M50 225.8l27.9 1.6v-1.6zM50 225.8l27.9 1.6h-27.9z"/>
<path d="M82.2 226.5l.6 .9v-.9zM82.2 226.5l.6 .9h-.6z"/>
<path d="M87.1 226.5l.7 .9v-.9zM87.1 226.5l.7 .9h-.7z"/>
<path d="M92 226.5l.7 .9v-.9zM92 226.5l.7 .9h-.7z"/>
<path d="M96.9 225.8l.7 1.6v-1.6zM96.9 225.8l.7 1.6h-.7z"/>
<path d="M101.9 226.5l.6 .9v-.9zM101.9 226.5l.6 .9h-.6z"/>
<path d="M106.8 226.5l.6 .9v-.9zM106.8 226.5l.6 .9h-.6z"/>
<path d="M111.7 226.5l.7 .9v-.9zM111.7 226.5l.7 .9h-.7z"/>
<path d="M116.6 225.8l.7 1.6v-1.6zM116.6 225.8l.7 1.6h-.7z"/>
<path d="M121.5 226.5l.7 .9v-.9zM121.5 226.5l.7 .9h-.7z"/>
<path d="M126.4 226.5l.7 .9v-.9zM126.4 226.5l.7 .9h-.7z"/>
<path d="M131.4 226.5l.6 .9v-.9zM131.4 226.5l.6 .9h-.6z"/>
<path d="M136.3 225.8l.6 1.6v-1.6zM136.3 225.8l.6 1.6h-.6z"/>
<path d="M141.2 226.5l.7 .9v-.9zM141.2 226.5l.7 .9h-.7z"/>
<path d="M146.1 226.5l.7 .9v-.9zM146.1 226.5l.7 .9h-.7z"/>
<path d="M151 226.5l.7 .9v-.9zM151 226.5l.7 .9h-.7z"/>
<path d="M58.7 132.1l4.5 1v-1zM58.7 132.1l4.5 1h-4.5z"/>
<path d="M111.7 132.1l.7 1v-1zM111.7 132.1l.7 1h-.7z"/>
<path d="M106.8 132.1l.6 1v-1zM106.8 132.1l.6 1h-.6z"/>
<path d="M101.9 132.1l.6 1v-1zM101.9 132.1l.6 1h-.6z"/>
<path d="M96.9 132.1l.7 1.7v-1.7zM96.9 132.1l.7 1.7h-.7z"/>
<path d="M92 132.1l.7 1v-1zM92 132.1l.7 1h-.7z"/>
<path d="M87.1 132.1l.7 1v-1zM87.1 132.1l.7 1h-.7z"/>
<path d="M82.2 132.1l.6 1v-1zM82.2 132.1l.6 1h-.6z"/>
<path d="M77.3 132.1l.6 1.7v-1.7zM77.3 132.1l.6 1.7h-.6z"/>
<path d="M72.3 132.1l.7 1v-1zM72.3 132.1l.7 1h-.7z"/>
<path d="M67.4 132.1l.7 1v-1zM67.4 132.1l.7 1h-.7z"/>
<path d="M50 219.2l1.7 .7v-.7zM50 219.2l1.7 .7h-1.7z"/>
<path d="M50 132.1l3 2.3v-2.3zM50 132.1l3 2.3h-3z"/>
<path d="M50 134.4l1.7 26.5v-26.5zM50 134.4l1.7 26.5h-1.7z"/>
<path d="M50 165.1l1 .7v-.7zM50 165.1l1 .7h-1z"/>
<path d="M50 170l1 2.7v-2.7zM50 170l1 2.7h-1z"/>
<path d="M50 178.2l1 1.7v-1.7zM50 178.2l1 1.7h-1z"/>
<path d="M50 179.9l1.7 .6v-.6zM50 179.9l1.7 .6h-1.7z"/>
<path d="M50 184.8l1 .6v-.6zM50 184.8l1 .6h-1z"/>
<path d="M50 189.7l1 .7v-.7zM50 189.7l1 .7h-1z"/>
<path d="M50 194.6l1 .7v-.7zM50 194.6l1 .7h-1z"/>
<path d="M50 199.5l1.7 .7v-.7zM50 199.5l1.7 .7h-1.7z"/>
<path d="M50 204.5l1 .6v-.6zM50 204.5l1 .6h-1z"/>
<path d="M50 209.4l1 .6v-.6zM50 209.4l1 .6h-1z"/>
<path d="M50 214.3l1 .7v-.7zM50 214.3l1 .7h-1z"/>
</g>
<!-- layer: A_Dachaufsicht -->
<path d="M372.1 135.2v75.1l-59.5 6.9-19.9 1.1h-129" fill="none" stroke="#000" stroke-width=".23"/>
<!-- layer: A_Stuetzen -->
<g fill="none" stroke="#000" stroke-width=".23">
<path d="M142.5 89h1.7v1.6h-1.7zM167.9 89h1.6v1.6h-1.6zM193.2 89h1.7v1.6h-1.7zM218.5 89h1.7v1.6h-1.7zM243.8 89h1.7v1.6h-1.7zM269.2 89h1.6v1.6h-1.6zM294.5 89h1.7v1.6h-1.7zM319.9 89h1.6v1.6h-1.6zM345.2 89h1.6v1.6h-1.6zM193.2 122.3h1.7v1.6h-1.7zM218.5 122.3h1.7v1.6h-1.7zM243.8 122.3h1.7v1.6h-1.7z"/>
<path d="M269.2 122.3h1.6v1.6h-1.6zM294.5 122.3h1.7v1.6h-1.7zM319.9 122.3h1.6v1.6h-1.6zM76.9 159.9h2.7v1.7h-2.7zM96.6 159.9h1.4v1.3h-1.4zM116.3 159.9h1.3v1.3h-1.3zM134.4 159.7h2.6v1.7h-2.6zM77.2 199h2.6v1.7h-2.6zM96.6 199.2h1.4v1.4h-1.4zM116.3 199.2h1.3v1.4h-1.3zM134.4 199h2.6v1.7h-2.6z"/>
</g>
<!-- layer: I_S_Sanitaer -->
<g fill="none" stroke="#000" stroke-width=".23">
<path d="M118 129.1h1l-1 .1M119 125.2a.66 .66 0 0 0 .6 .6 .66 .66 0 0 0 .7-.6M119 125.2v-1.3h1.3v1.3M119.1 129.1a2.05 2.05 0 0 1 2.1-2.1v2.1M119.7 132.9h1.5M119.7 132.7h1.5M119.7 132.7l-.2 .3v1.6h2v-1.6l-.2-.3M119.7 132.9v1.4h1.6v-1.4M121.3 123.9v5.3h1l-1-.1v-5.2M122.3 125.2v-1.3h1.4v1.3M122.4 125.2a.66 .66 0 0 0 .6 .6 .66 .66 0 0 0 .7-.6M123.2 133l.2-.3 1.7 .1 .1 1.8h-2.1v-1.6"/>
<path d="M123.4 133l1.6-.1v1.4h-1.7v-1.3M124.5 127v2.1M124.5 127a2.05 2.05 0 0 0-2 2.1M124.6 123.9v5.3h1l-.9-.1v-5.2M125.5 125.2v-1.3h1.3v1.3M125.5 125.2a.66 .66 0 0 0 .7 .6 .66 .66 0 0 0 .6-.6M125.8 129.1a2.05 2.05 0 0 1 2.1-2.1l-.1 2.1M127.9 132.2a2.18 2.18 0 0 0-2.2 2.2h2.1M128 129.2v2.9l.1-2.9M129.3 137.1v-1.3h1.3v1.3M129.3 137.1a.66 .66 0 0 0 .7 .7 .66 .66 0 0 0 .6-.7M132 135.8v5.3h-.4"/>
<path d="M132 135.8v5.3h.4M132.4 139.1v2.1h-.8v-2.1a2.01 2.01 0 0 0-2 2M132.4 139.1a2.01 2.01 0 0 1 2.1 2M132.8 137.1v-1.3h1.4v1.3M132.9 137.1a.66 .66 0 0 0 .6 .7 .66 .66 0 0 0 .7-.7M147.5 137.1v-1.3h1.3v1.3M147.5 137.1a.66 .66 0 0 0 .7 .7 .66 .66 0 0 0 .6-.7M150.2 135.8v5.3h-.4M150.2 135.8v5.3h.4M150.6 139.1v2.1h-.8v-2.1a2.01 2.01 0 0 0-2 2M150.6 139.1a2.01 2.01 0 0 1 2.1 2M151 137.1v-1.3h1.4v1.3"/>
<path d="M151.1 137.1a.66 .66 0 0 0 .6 .7 .66 .66 0 0 0 .7-.7M357.5 130.8l.2 .2M357.5 130.8v-1.6h2v1.6M357.6 130.8h.1M357.6 130.8v-1.2h1.7v1.2M357.7 130.9h1.5M357.7 131h1.5M359.3 130.8h-.1M359.5 130.8l-.3 .2M361.2 129.2v2.9l.1-2.9M361.4 127v2.1M361.4 127a2.05 2.05 0 0 1 2.1 2.1"/>
<path d="M361.4 132.2a2.18 2.18 0 0 1 2.2 2.2h-2.2M362.1 123.9h1.4v1.4a.66 .66 0 0 1-.7 .6 .66 .66 0 0 1-.6-.6zM364.4 133.3l.7 1.3h-1.3zM364.6 123.9v5.2l-1 .1h1v-5.3M364.8 127v2.1M364.8 127a2.05 2.05 0 0 1 2.1 2.1M365.6 123.9h1.3v1.4a.66 .66 0 0 1-.6 .6 .66 .66 0 0 1-.7-.6zM366.2 133.3l.7 1.3h-1.4zM367.9 123.9l.1 5.3h-1l.9-.1zM368.6 133.3l.7 1.3h-1.3zM368.9 125.3a.66 .66 0 0 0 .6 .6 .66 .66 0 0 0 .7-.6v-1.4h-1.3v1.4M370.2 129.1a2.05 2.05 0 0 0-2-2.1l-.1 2.1"/>
<path d="M371.3 129.1h-1l1 .1M128.3 146.1h1.6l.2 .2M128.3 141.1h1.3M129.6 141.1l-1.3 .1M129.9 146.3v1.6M129.9 145.8l-1.3 .1v-1.6h1.3v1.5M129.9 146.3l-1.3-.1v1.7l1.3-.1M130.1 145.8l-.1-1.6-1.7-.1v4h1.5l.3-.3M130.1 146.3v1.6M130.1 145.8l-.2 .2M134.4 141.1l1.3 .1M134.4 141.1h1.3"/>
<path d="M146.9 141.1h.8l-.8 .1M151.7 146.3v1.6M151.7 146.3l.3-.2h1.5v2h-1.6l-.2-.3M151.8 146.3v1.6M151.9 146.3l1.3-.1v1.7l-1.3-.1M153.5 141.1h-.9l.9 .1"/>
<circle cx="120.5" cy="134" r=".11"/>
<circle cx="124.2" cy="134" r=".11"/>
<circle cx="358.5" cy="129.8" r=".11"/>
<circle cx="128.8" cy="147.1" r=".11"/>
<circle cx="128.8" cy="145" r=".11"/>
<circle cx="153" cy="147.1" r=".11"/>
</g>
<!-- layer: A_Unterzug -->
<path d="M150.8 190.1v4M151.6 190.1v4" fill="none" stroke="#000" stroke-width=".23"/>
<!-- layer: A_Einbaumoebel -->
<g fill="none" stroke="#000" stroke-width=".23">
<path d="M328 123.9l1.9 5.8v-5.8l-1.9 5.8M117.2 170.5h2.3M117.2 168.5h2.3M117.2 166.5h2.3M117.2 164.5h2.3M117.2 162.5h2.3M117.3 165.6v.5M117.4 166l.4 .4M117.5 168.6h1.6v3h-1.6zM117.6 168.7h1.5v2.9h-1.5zM117.6 161h1.9v11.5h-2.3v-11.3M117.8 165.2l-.4 .3"/>
<path d="M117.8 169h1.1M117.8 168.9l-.2 .2 .1 1.1 1.2 .1 .1-.2M117.8 170.7v.7M118 170.7v.7M118.2 170.7v.7M118.3 166.6v.2h.3v-.2M118.3 170.7v.7M118.5 170.7v.7M118.7 170.7v.7M118.7 165.7h-.3v.3h.3M118.8 165.2v1.2M118.8 170.7v.7"/>
<path d="M118.9 168.9l.1 .2M118.9 165.1v.1M118.9 166.4v.2M118.9 165.2l.2 .6-.2 .6M119 169.1v1.1M119.2 165.2h-1.5v-.1h1.5v.3v1.2h-.6v.2h-.3v-.2h-.6v-.2h1.5M119.2 165.2v1.2M119.2 165.2v-.1h-1.5v1.5h1.5v-.2"/>
<circle cx="117.8" cy="170.1" r=".06"/>
<circle cx="118.2" cy="165.5" r=".28"/>
<circle cx="118.2" cy="166.1" r=".28"/>
</g>
<!-- layer: S_Schraffur_Wand_tragend -->
<path d="M193.2 122.3v.5M193.8 123.9h.4" fill="none" stroke="#969696" stroke-width=".23"/>
<!-- layer: FM_Index_Raumnummern -->
<path d="M181.9 119.2h-4.7v4.3M317.4 119.2h7.1v5.6" fill="none" stroke="#f0f" stroke-width=".23"/>
<!-- layer: L_Massstab -->
<path d="M271.1 287.5v1.4h3.3v-1.4h3.3v1.4h3.4v-1.4h3.3v1.4h3.3v-1.4h16.7v1.4" fill="none" stroke="#000" stroke-width=".23"/>
<!-- layer: A_Wand_Glas -->
<path d="M58.7 179.1h2.7v.2h-2.7zM58.7 190l2.7 .1z" fill="none" stroke="#000" stroke-width=".23"/>
<!-- layer: L_Planrand -->
<path d="M16.7 8.3h395v287h-395z" fill="none" stroke="#000" stroke-width=".23"/>
<!-- layer: L_Plankopf -->
<path d="M311.7 273.3h100v22h-100zM311.7 286.8h100M331.7 286.8v8.5M345.7 286.8v8.5M359.7 286.8v8.5M373.7 286.8v8.5" fill="none" stroke="#000" stroke-width=".23"/>
<!-- layer: 0 -->
<g fill="none" stroke="#000" stroke-width=".25">
<path d="M378.7 34.7l2.3 13h-4.6z"/>
<circle cx="378.7" cy="41.4" r="6.7"/>
</g>
<path d="M378.7 34.7l2.3 13h-4.6zM376.4 47.7h4.6z" fill="#000" stroke="#000" stroke-width=".23"/>
<text font-size="10" x="375.7" y="31.7">N</text>
<text font-size="4.3" x="312.9" y="281.5">WLN-11 / 2.OG</text>
<text font-size="3.9" x="19.9" y="292.6">Intern</text>
<g font-size="3.5">
<text x="31.5" y="292.6">© Siemens AG 2014</text>
<text x="66.3" y="292.6">All Rights Reserved</text>
</g>
<text font-size="3.2" x="368.1" y="284.6">Siemens Schweiz AG</text>
<g font-size="2.6">
<text x="313" y="276.5">Standort/Gebäude/Geschoss:</text>
<text x="312.8" y="284.7">Hammerweg 1, 8304 Wallisellen, Schweiz</text>
<text x="312.8" y="290">Maßstab/Format:</text>
<text x="312.8" y="293.8">1:300 / A3</text>
<text x="332.8" y="289.9">Bearbeiter:</text>
<text x="332.9" y="293.6">act</text>
<text x="346.9" y="289.9">Geprüft:</text>
<text x="347" y="293.6">-</text>
<text x="360.8" y="289.8">Datum:</text>
<text x="360.9" y="293.6">31.01.2022</text>
<text x="374.8" y="289.9">Plan-Nr:</text>
<text x="374.9" y="293.6">WLN-11_04_IST_20220125</text>
</g>
<g font-size="2.3" fill="#f0f">
<text x="249.1" y="94.4">425-</text>
<text x="164.9" y="96.5">428-</text>
<text x="203.8" y="96.5">426A</text>
<text x="280.8" y="96.5">424-</text>
<text x="307.2" y="96.5">423-</text>
<text x="326.5" y="96.5">423A</text>
<text x="352" y="96.6">422-</text>
<text x="177.2" y="118.9">477-</text>
<text x="272.4" y="118.7">433-</text>
<text x="317.3" y="118.9">479-</text>
<text x="363" y="116.3">480-</text>
<text x="161.7" y="120.1">432-</text>
<text x="181.4" y="125">478-</text>
<text x="120.6" y="130.4">429-</text>
<text x="128.8" y="128.3">431-</text>
<text x="156.9" y="131.2">410-</text>
<text x="169.3" y="131.8">410C</text>
<text x="188.5" y="129.5">411-</text>
<text x="213.9" y="129.3">412-</text>
<text x="257.5" y="129.2">414-</text>
<text x="281.1" y="129.2">415-</text>
<text x="306.3" y="129.3">417-</text>
<text x="332.3" y="130.6">418-</text>
<text x="356.3" y="128.4">420-</text>
<text x="363.8" y="131.7">421-</text>
<text x="323.1" y="133.6">418A</text>
<text x="129.8" y="143.7">462-</text>
<text x="139" y="143.7">463-</text>
<text x="148" y="143.6">464-</text>
<text x="122.6" y="147.9">461-</text>
<text x="138.3" y="157.3">470-</text>
<text x="151.5" y="162.5">450-</text>
<text x="105.3" y="172.9">469-</text>
<text x="124.9" y="168.9">466-</text>
<text x="71.3" y="179.7">457-</text>
<text x="151.6" y="175.8">451-</text>
<text x="54" y="186">457A</text>
<text x="123.7" y="180.4">467-</text>
<text x="111.5" y="193">468-</text>
<text x="154.1" y="192.9">475-</text>
<text x="142.4" y="198.1">471-</text>
<text x="154.2" y="212.1">476-</text>
<text x="146.8" y="217.7">452-</text>
</g>
<g font-size="1.6" fill="#f0f">
<text x="51.9" y="148.1">457B</text>
<text x="88.9" y="182.3">457C</text>
<text x="73.6" y="191.5">457D</text>
</g>
<g font-size="1.3">
<text x="270.8" y="290.1">0</text>
<text x="274.1" y="290.1">1</text>
<text x="277.4" y="290.1">2</text>
<text x="280.8" y="290.1">3</text>
<text x="284.1" y="290.1">4</text>
<text x="287.4" y="290.1">5m</text>
<text x="303.5" y="290.1">10m</text>
</g>
</svg>
